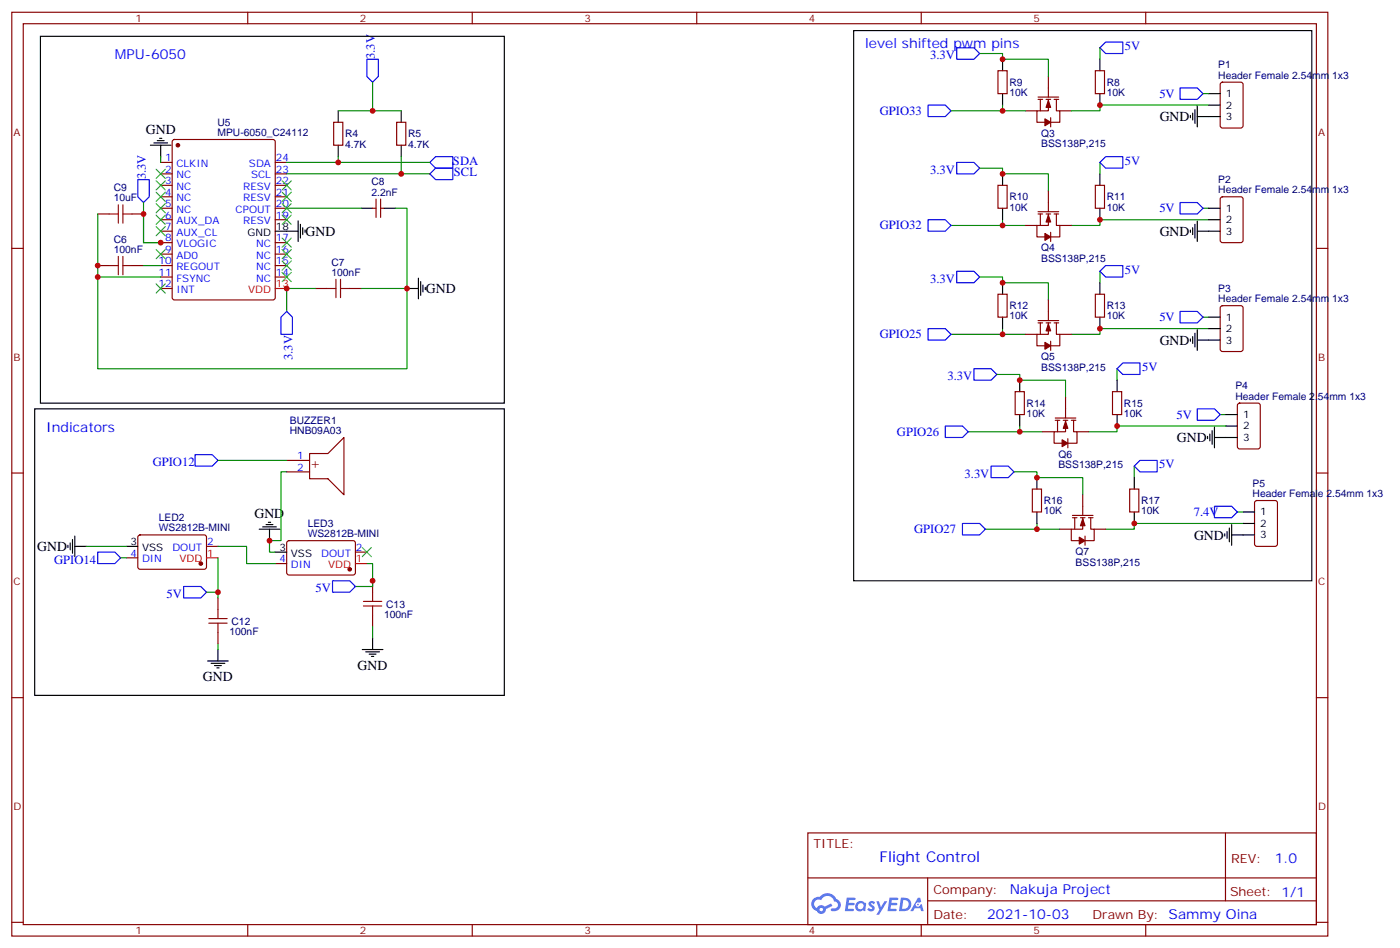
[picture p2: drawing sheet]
<svg xmlns="http://www.w3.org/2000/svg" width="431mm" height="292mm" viewBox="0 0 431 292" stroke-linecap="round" stroke-linejoin="round" font-family="sans-serif">
<g fill="none" stroke="#870000" stroke-width=".35">
<path d="M3.6 3.8h405.4v284.3h-405.4zM7.2 7.3h398.2v277.3h-398.2zM76.3 3.8v3.5M145.5 3.8v3.5M214.6 3.8v3.5M283.7 3.8v3.5M352.9 3.8v3.5M3.6 76.4h3.6M405.4 76.4h3.6M3.6 145.6h3.6M405.4 145.6h3.6M3.6 214.7h3.6"/>
<path d="M405.4 214.7h3.6M248.8 256.4h156.6v28.2h-156.6zM377.4 256.4v20.9M248.8 270.2h156.5M285.7 277.3h119.6M285.7 270.2v14.1M3.6 283.9h3.6M76.3 284.6v3.5M145.5 284.6v3.5M214.6 284.6v3.5M283.7 284.6v3.5M352.9 284.6v3.5"/>
<path d="M405.4 283.9h3.6"/>
</g>
<g fill="#5487ff">
<path d="M267.8 277.5a1.22 1.22 0 0 1 1.7 .3l-.4 .6a.47 .47 0 0 0-.3-.4 .47 .47 0 0 0-.5 .2l.2 .2a1.14 1.14 0 0 1 .7 1.7 1.14 1.14 0 0 1-1.9 0l-.2-.2 .5-.5 .7 .4a.29 .29 0 0 0 .4-.2 .29 .29 0 0 0-.3-.4 1.04 1.04 0 0 1-.6-1.7z"/>
<path d="M260.8 276.3h2.4l.3 .2-.1 .5h-1.9l-.1 .9h1.5l.4 .4-.4 .3h-1.6l-.2 1.1 1.8 .1 .1 .3-.1 .3h-2.7z"/>
<path d="M274 276.3h2.3l.3 .2-.1 .5h-1.8l-.1 .9h1.5l.3 .4-.4 .3h-1.6l-.1 1.1 1.7 .1 .2 .3-.2 .3h-2.6z"/>
<path d="M282.7 276.3h.7l.3 1.2-.6 .4a.69 .69 0 0 0-1 .2 .69 .69 0 0 0 .5 1 .69 .69 0 0 0 .8-.6l.5-.3 .6 2.2h-.8l-.2-.8h-1.8l-.5 .8h-.8z"/>
<path d="M269.9 277.4h.8l.6 1.8 1.1-1.8h.9l-2.6 4.2h-.8l.9-1.6z"/>
<path d="M277.5 276.3l-.6 4.1h1.3a2.11 2.11 0 0 0 2.5-2.1 2.11 2.11 0 0 0-2.5-2zM278.2 277a1.43 1.43 0 0 1 1.6 1.6 1.43 1.43 0 0 1-2 1.1z"/>
<path d="M263.8 277.9a1.54 1.54 0 0 0-.1 2.2 1.54 1.54 0 0 0 2.2 .1l.6 .2 .3-2.3-.6-.2a1.49 1.49 0 0 0-2.4 0zM264.1 278.9a.94 .94 0 0 1 1.8 0 .94 .94 0 0 1-1.8 0z"/>
<path d="M250.5 276.7a2.18 2.18 0 0 0 1.1 3.7 1.44 1.44 0 0 0 1.6 .9 1.44 1.44 0 0 0 1.2-1.5l2-1-.5-.7-1.9 .9a1.47 1.47 0 0 0-2.4 .5 1.39 1.39 0 0 1-.7-2 1.39 1.39 0 0 1 2-.4 2.12 2.12 0 0 1 2.2-1.3 2.12 2.12 0 0 1 1.9 1.7 1.14 1.14 0 0 1 1.1 1.4 1.14 1.14 0 0 1-1.7 .7 .43 .43 0 0 0-.5 .4 .43 .43 0 0 0 .4 .5 1.98 1.98 0 0 0 2.5-1.3 1.98 1.98 0 0 0-1.2-2.5 3.1 3.1 0 0 0-5.3-.7l-.9 .1zM252.4 280a.55 .55 0 0 1 1.1 0 .55 .55 0 0 1-1.1 0z"/>
<circle cx="282.7" cy="278.4" r=".26"/>
</g>
<g fill="none" stroke="#870000" stroke-width=".35">
<path d="M102.8 37.6h2.8v7.1h-2.8zM122.2 37.6h2.8v7.1h-2.8zM307.4 21.8h2.8v7h-2.8zM315.8 34.1h3.6M319.7 29.9h6.4M319.7 30.6h1.4M320.4 30.6v3.5M322.2 30.6h1.4M322.9 30.6v3.5h-3.5v3.5h2.4M322.9 23.5v6.4M323.6 36.2v2.9M324.7 30.6h1.4"/>
<path d="M325.4 30.6v3.5h1v3.5h-2.8M326.4 34.1h3.6M337.4 21.8h2.8v7h-2.8zM376 25.5l.5-.2h5.7l.6 .4 .1 13-.5 .6-5.9 .1-.6-.5-.1-12.9zM49.5 50h3.5M49.5 53.5h3.5M49.5 57h3.5M53.3 43.1l.4-.2h30.4l.6 .5 .1 48.2-.5 .7h-30.6l-.6-.4-.1-48.3zM84.8 50h3.5M84.8 53.5h3.5M84.8 57h3.5M307.4 57h2.8v7.1h-2.8z"/>
<path d="M322.9 58.8v6.4M337.4 57h2.8v7.1h-2.8zM30.1 65.9h3.5M40.7 65.9h3.5M49.5 60.6h3.5M49.5 64.1h3.5M49.5 67.6h3.5M49.5 71.2h3.5M49.5 74.7h3.5M49.5 78.2h3.5M84.8 60.6h3.5M84.8 64.1h3.5"/>
<path d="M84.8 67.6h3.5M84.8 74.7h3.5M84.8 78.2h3.5M114.8 64.1h1M115.8 61.3v5.6M117.2 64.1h1.1M117.2 61.3v5.6M315.8 69.4h3.6M319.7 65.9h1.4M319.7 65.2h6.4M320.4 65.9v3.5M322.2 65.9h1.4"/>
<path d="M322.9 65.9v3.5h-3.5v3.5h2.4M323.6 71.5v2.8M324.7 65.9h1.4M325.4 65.9v3.5h1v3.5h-2.8M326.4 69.4h3.6M376 60.8l.5-.2h5.7l.6 .4 .1 13-.5 .6-5.9 .1-.6-.5-.1-12.9zM30.1 81.7h3.5M40.7 81.7h3.5M49.5 81.7h3.5M49.5 85.3h3.5M49.5 88.8h3.5M84.8 81.7h3.5"/>
<path d="M84.8 85.3h3.5M97.1 88.8h3.5M107.7 88.8h3.5M307.4 90.6h2.8v7h-2.8zM319.7 98.7h6.4M319.7 99.4h1.4M320.4 99.4v3.5M322.2 99.4h1.4M322.9 99.4v3.5h-3.5v3.5h2.4M322.9 92.3v6.4M324.7 99.4h1.4M325.4 99.4v3.5h1v3.5h-2.8"/>
<path d="M337.4 90.6h2.8v7h-2.8zM376 94.3l.5-.2h5.7l.6 .4 .1 13-.5 .6-5.9 .1-.6-.5-.1-12.9zM315.8 102.9h3.6M323.6 105v2.8M326.4 102.9h3.6M95.4 139.6h5.6l4.9-4.9v17.6l-4.9-4.9h-5.6zM312.7 120.5h2.8v7.1h-2.8zM321.1 132.9h3.6M325 128.7h6.4M325 129.4h1.4M325.7 129.4v3.5M327.5 129.4h1.4"/>
<path d="M328.2 129.4v3.5h-3.5v3.5h2.4M328.2 122.3v6.4M328.9 135v2.8M330 129.4h1.4M330.7 129.4v3.5h1v3.5h-2.8M331.7 132.9h3.5M342.7 120.5h2.8v7.1h-2.8zM381.3 124.3l.5-.2h5.7l.6 .4 .1 13-.5 .6-5.9 .1-.6-.5-.1-12.9zM88.3 141.7h7.1M88.3 145.2h7.1M318 150.5h2.8v7.1h-2.8zM330.3 158.6h6.4"/>
<path d="M330.3 159.3h1.4M331 159.3v3.6M332.8 159.3h1.4M333.5 159.3v3.6h-3.5v3.5h2.4M333.5 152.3v6.3M335.2 159.3h1.5M336 159.3v3.6h1v3.5h-2.8M347.9 150.5h2.9v7.1h-2.9zM386.6 154.3l.5-.2h5.6l.7 .4 .1 13-.5 .6-5.9 .1-.6-.5-.1-12.9zM38.9 171.7h3.5M42.7 164.8l.4-.2 20.1 .1 .4 .6-.1 9.5-.6 .4h-20l-.5-.7v-9.2zM63.6 168.2h3.5"/>
<path d="M84.8 173.5h3.5M88.5 166.6l.5-.2 20 .1 .5 .6-.1 9.5-.6 .4-20.1-.1-.4-.6v-9.2zM109.5 169.9h3.5M114.8 178.8v3.5M326.4 162.9h3.6M334.2 165v2.8M337 162.9h3.5M67.1 184v3.6M67.1 194.6v3.6M114.8 189.3v3.6"/>
</g>
<g fill="#870000" stroke="#870000" stroke-width=".35">
<path d="M322.9 30.9l.7 2.2h-1.4z"/>
<path d="M321.8 36.6l1.8 1-1.8 1.1z"/>
<path d="M322.9 66.2l.7 2.1h-1.4z"/>
<path d="M321.8 71.9l1.8 1-1.8 1.1z"/>
<path d="M322.9 99.7l.7 2.1h-1.4z"/>
<path d="M321.8 105.4l1.8 1-1.8 1.1z"/>
<path d="M328.2 129.7l.7 2.1h-1.4z"/>
<path d="M327.1 135.4l1.8 1-1.8 1.1z"/>
<path d="M333.5 159.7l.7 2.1h-1.4z"/>
<path d="M332.4 165.3l1.8 1.1-1.8 1.1z"/>
<circle cx="54.8" cy="44.7" r=".53"/>
<circle cx="61.8" cy="173.5" r=".53"/>
<circle cx="107.7" cy="175.2" r=".53"/>
</g>
<path d="M84.8 88.8h3.5M63.6 171.7h3.5M109.5 173.5h3.5" fill="none" stroke="#f00" stroke-width=".35"/>
<g fill="none" stroke="#000" stroke-width=".35">
<path d="M12.5 11.2h142.8v112.9h-142.8zM262.9 9.4h141.1v169.4h-141.1zM308.8 18.2v3.6M338.8 18.2v3.6M104.2 34.1v3.5M123.6 34.1v3.5M308.8 28.8v3.5M338.8 28.8v3.5M366.6 35.5v.7M367.3 34.8v2.1M368.1 33.8v4.2M368.8 35.9h7"/>
<path d="M368.8 32.7v6.4M372.3 28.8h3.5M372.3 32.3h3.5M46.3 44.7h6.4M47.4 44h4.2M48.4 43.3h2.2M49.1 42.6h.7M49.5 44.7v3.5M104.2 44.7v3.5M123.6 44.7v3.5M308.8 53.5v3.5M338.8 53.5v3.5"/>
<path d="M84.8 71.2h7M91.8 68v6.3M92.5 69v4.3M93.2 70.1v2.1M93.9 70.8v.7M111.2 64.1h3.6M118.3 64.1h3.5M308.8 64.1v3.5M338.8 64.1v3.5M366.6 70.8v.7M367.3 70.1v2.1M368.1 69v4.3"/>
<path d="M368.8 71.2h7M368.8 68v6.3M372.3 64.1h3.5M372.3 67.6h3.5M125.3 88.8h3.6M128.9 85.6v6.4M129.6 86.7v4.2M130.3 87.7v2.2M131 88.4v.7M308.8 87v3.6M308.8 97.6v3.5M338.8 87v3.6"/>
<path d="M338.8 97.6v3.5M372.3 97.6h3.5M314.1 117v3.5M344.1 117v3.5M366.6 104.3v.7M367.3 103.6v2.1M368.1 102.6v4.2M368.8 101.5v6.3M368.8 104.7h7M372.3 101.1h3.5M10.7 125.8h144.6v88.2h-144.6zM314.1 127.6v3.5"/>
<path d="M344.1 127.6v3.5M371.9 134.3v.7M372.6 133.6v2.1M373.3 132.5v4.3M374.1 134.7h7M374.1 131.5v6.3M377.6 127.6h3.5M377.6 131.1h3.5M319.4 147v3.5M319.4 157.6v3.5M349.4 147v3.5M349.4 157.6v3.5"/>
<path d="M382.9 157.6h3.5M20.9 167.8v.7M21.6 167.1v2.1M22.3 166.1v4.2M23 168.2h3.6M23 165v6.3M38.9 168.2h3.5M79.8 162.9h6.4M80.9 162.2h4.2M82 161.5h2.1M82.7 160.8h.7M83 162.9v3.5"/>
<path d="M84.8 169.9h3.5M377.2 164.3v.7M377.9 163.6v2.1M378.6 162.5v4.3M379.3 164.6h7.1M379.3 161.5v6.3M382.9 161.1h3.5M67.1 199.9v3.5M111.6 199.9h6.3M114.8 196.4v3.5M64 203.4h6.3M65 204.2h4.3"/>
<path d="M66.1 204.9h2.1M66.8 205.6h.7M112.6 200.6h4.3M113.7 201.3h2.1M114.4 202h.7"/>
</g>
<g fill="none" stroke="#a10000" stroke-width=".35">
<path d="M33.6 65.9h2.8M36.4 63v5.7M36.4 78.9v5.7M37.9 63v5.7M37.9 78.9v5.7M37.9 65.9h2.8M33.6 81.7h2.8M37.9 81.7h2.8M100.6 88.8h2.9M103.5 86v5.6M104.9 88.8h2.8M104.9 86v5.6"/>
<path d="M64.3 191.8h5.7M64.3 190.4h5.7M67.1 187.6v2.8M67.1 191.8v2.8M111.9 186.5h5.7M111.9 185.1h5.7M114.8 182.3v2.8M114.8 186.5v2.8"/>
</g>
<g fill="none" stroke="#008700" stroke-width=".35">
<path d="M301.7 16.5h7.1v1.7h14.1v5.3M338.8 14.7v3.5M114.8 25.3v8.8h-10.6M114.8 34.1h8.8M292.9 34.1h15.9M308.8 32.3v1.8h7M370.5 28.8h1.8M372.3 32.3h-33.5v1.8h-8.8M49.5 48.2v1.8M88.3 50h44.1M88.3 53.5h44.1M104.2 48.2v1.8"/>
<path d="M123.6 48.2v5.3M301.7 51.8h7.1v1.7h14.1v5.3M338.8 50v3.5M30.1 65.9v47.6h95.2v-24.7h-14.1M44.2 62.3v12.4h5.3h-5.3v-8.8M88.3 64.1h22.9M121.8 64.1h3.5v24.7M292.9 69.4h15.9M308.8 67.6v1.8h7M370.5 64.1h1.8M372.3 67.6h-33.5v1.8h-8.8M30.1 85.3h19.4"/>
<path d="M44.2 81.7h5.3M97.1 88.8h-8.8v7M301.7 85.3h7.1v1.7h14.1v5.3M338.8 83.5v3.5M370.5 97.6h1.8M292.9 102.9h15.9M307 115.3h7.1v1.7h14.1v5.3M308.8 101.1v1.8h7M344.1 113.5v3.5M372.3 101.1h-33.5v1.8h-8.8M298.2 132.9h15.9M314.1 131.1v1.8h7"/>
<path d="M375.8 127.6h1.8M377.6 131.1h-33.5v1.8h-8.9M67.1 141.7h21.2M88.3 145.2h-1.8v21.2h-3.5v3.5h1.8M312.3 145.2h7.1v1.8h14.1v5.3M349.4 143.5v3.5M381.1 157.6h1.8M26.6 168.2h12.3M37.1 171.7h1.8M67.1 168.2h8.9v5.3h8.8M67.1 171.7v12.3M113 173.5h1.8v7h-5.3"/>
<path d="M303.5 162.9h15.9M319.4 161.1v1.8h7M382.9 161.1h-33.5v1.8h-8.9M63.6 182.3h3.5M67.1 198.2v1.7M114.8 192.9v3.5"/>
</g>
<g fill="none" stroke="#00f" stroke-width=".35">
<path d="M113 18.2h3.5v5.3l-1.7 1.8-1.8-1.8zM294.7 14.7h5.3l1.7 1.8-1.7 1.7h-5.3zM338.8 14.7l1.7-1.8h5.3v3.6h-5.3zM285.9 32.3h5.2l1.8 1.8-1.8 1.8h-5.2zM363.5 27.1h5.3l1.7 1.7-1.7 1.8h-5.3zM42.4 55.3h3.6v5.3l-1.8 1.7-1.8-1.7zM132.4 50l1.8-1.8h5.3v3.6h-5.3zM132.4 53.5l1.8-1.7h5.3v3.5h-5.3zM294.7 50h5.3l1.7 1.8-1.7 1.7h-5.3zM340.5 48.2h5.3v3.6h-5.3l-1.7-1.8zM285.9 67.6h5.2l1.8 1.8-1.8 1.8h-5.2zM363.5 62.3h5.3l1.7 1.8-1.7 1.8h-5.3z"/>
<path d="M88.3 95.8l1.8 1.8v5.3h-3.6v-5.3zM294.7 83.5h5.3l1.7 1.8-1.7 1.7h-5.3zM340.5 81.7h5.3v3.6h-5.3l-1.7-1.8zM363.5 95.8h5.3l1.7 1.8-1.7 1.8h-5.3zM285.9 101.1h5.2l1.8 1.8-1.8 1.8h-5.2zM300 113.5h5.3l1.7 1.8-1.7 1.7h-5.3zM345.8 111.7h5.3v3.6h-5.3l-1.7-1.8zM60.1 139.9h5.3l1.7 1.8-1.7 1.8h-5.3zM291.1 131.1h5.3l1.8 1.8-1.8 1.8h-5.3zM368.8 125.8h5.3l1.7 1.8-1.7 1.8h-5.3zM305.3 143.5h5.3l1.7 1.7-1.7 1.8h-5.3zM349.4 143.5l1.7-1.8h5.3v3.5h-5.3z"/>
<path d="M374.1 155.8h5.2l1.8 1.8-1.8 1.7h-5.2zM30.1 169.9h5.3l1.7 1.8-1.7 1.8h-5.3zM102.4 178.8h5.3l1.8 1.7-1.8 1.8h-5.3zM296.4 161.1h5.3l1.8 1.8-1.8 1.7h-5.3zM56.6 180.5h5.2l1.8 1.8-1.8 1.7h-5.2z"/>
</g>
<g fill="none" stroke="#3c3" stroke-width=".35">
<path d="M48.1 59.2l2.8 2.8M48.1 55.6l2.8 2.9M48.1 52.1l2.8 2.8M50.9 59.2l-2.8 2.8M50.9 55.6l-2.8 2.9M50.9 52.1l-2.8 2.8M86.9 55.6l2.8 2.9M86.9 59.2l2.8 2.8M89.7 55.6l-2.8 2.9M89.7 59.2l-2.8 2.8M48.1 76.8l2.8 2.8M48.1 69.7l2.8 2.9"/>
<path d="M48.1 66.2l2.8 2.8M48.1 62.7l2.8 2.8M50.9 76.8l-2.8 2.8M50.9 69.7l-2.8 2.9M50.9 66.2l-2.8 2.8M50.9 62.7l-2.8 2.8M86.9 62.7l2.8 2.8M86.9 66.2l2.8 2.8M86.9 73.3l2.8 2.8M86.9 76.8l2.8 2.8M89.7 62.7l-2.8 2.8M89.7 66.2l-2.8 2.8"/>
<path d="M89.7 73.3l-2.8 2.8M89.7 76.8l-2.8 2.8M48.1 87.4l2.8 2.8M50.9 87.4l-2.8 2.8M86.9 80.3l2.8 2.8M86.9 83.9l2.8 2.8M89.7 80.3l-2.8 2.8M89.7 83.9l-2.8 2.8M111.6 168.5l2.8 2.8M114.4 168.5l-2.8 2.8"/>
</g>
<g fill="#c00">
<circle cx="88.3" cy="88.8" r=".88"/>
<circle cx="49.5" cy="74.7" r=".88"/>
<circle cx="44.2" cy="65.9" r=".88"/>
<circle cx="114.8" cy="34.1" r=".88"/>
<circle cx="104.2" cy="50" r=".88"/>
<circle cx="123.6" cy="53.5" r=".88"/>
<circle cx="308.8" cy="18.2" r=".88"/>
<circle cx="308.8" cy="34.1" r=".88"/>
<circle cx="338.8" cy="32.3" r=".88"/>
<circle cx="338.8" cy="67.6" r=".88"/>
<circle cx="308.8" cy="69.4" r=".88"/>
<circle cx="308.8" cy="53.5" r=".88"/>
<circle cx="338.8" cy="101.1" r=".88"/>
<circle cx="308.8" cy="102.9" r=".88"/>
<circle cx="308.8" cy="87" r=".88"/>
<circle cx="344.1" cy="131.1" r=".88"/>
<circle cx="314.1" cy="132.9" r=".88"/>
<circle cx="314.1" cy="117" r=".88"/>
<circle cx="349.4" cy="161.1" r=".88"/>
<circle cx="319.4" cy="162.9" r=".88"/>
<circle cx="319.4" cy="147" r=".88"/>
<circle cx="30.1" cy="81.7" r=".88"/>
<circle cx="125.3" cy="88.8" r=".88"/>
<circle cx="67.1" cy="182.3" r=".88"/>
<circle cx="114.8" cy="178.8" r=".88"/>
<circle cx="83" cy="166.4" r=".88"/>
<circle cx="30.1" cy="85.3" r=".88"/>
</g>
<text font-size="4.6" fill="#00f" x="270.9" y="265.4">Flight Control</text>
<g font-size="4.2" fill="#00f">
<text x="266.5" y="14.7">level shifted pwm pins</text>
<text x="35.4" y="18.2">MPU-6050</text>
<text x="14.2" y="132.9">Indicators</text>
<text x="392.6" y="265.6">1.0</text>
<text x="311" y="275.2">Nakuja Project</text>
<text x="304.1" y="283">2021-10-03</text>
</g>
<g font-size="4.2">
<text x="44.9" y="41.4">GND</text>
<text x="357.2" y="37.3">GND</text>
<text x="94.1" y="72.5">GND</text>
<text x="357.2" y="72.6">GND</text>
<text x="131.2" y="90.2">GND</text>
<text x="357.2" y="106.1">GND</text>
<text x="362.5" y="136.1">GND</text>
<text x="78.4" y="159.5">GND</text>
<text x="367.8" y="166.1">GND</text>
<text x="11.5" y="169.6">GND</text>
<text x="62.5" y="209.6">GND</text>
<text x="110.1" y="206.1">GND</text>
</g>
<text font-size="4.2" fill="#800" x="95.4" y="144.1">+</text>
<g font-size="3.9" fill="#00f">
<text x="346.5" y="15.4">5V</text>
<text x="115.5" y="18.2" transform="rotate(-90 115.5 18.2)">3.3V</text>
<text x="286.5" y="18.2">3.3V</text>
<text x="271" y="35.3">GPIO33</text>
<text x="357.1" y="30.1">5V</text>
<text x="139.5" y="50.7">SDA</text>
<text x="286.5" y="53.5">3.3V</text>
<text x="346.5" y="50.7">5V</text>
<text x="44.9" y="55.2" transform="rotate(-90 44.9 55.2)">3.3V</text>
<text x="139.8" y="54.2">SCL</text>
<text x="357.1" y="65.3">5V</text>
<text x="271" y="70.6">GPIO32</text>
<text x="286.5" y="87">3.3V</text>
<text x="346.5" y="84.2">5V</text>
<text x="357.1" y="98.8">5V</text>
<text x="271" y="104.1">GPIO25</text>
<text x="90.1" y="110.9" transform="rotate(-90 90.1 110.9)">3.3V</text>
<text x="291.8" y="117">3.3V</text>
<text x="351.8" y="114.2">5V</text>
<text x="362.4" y="128.8">5V</text>
<text x="276.3" y="134.1">GPIO26</text>
<text x="47" y="143.5">GPIO12</text>
<text x="297.1" y="147">3.3V</text>
<text x="357.1" y="144.2">5V</text>
<text x="367.7" y="158.8">7.4V</text>
<text x="281.6" y="164.1">GPIO27</text>
<text x="16.7" y="173.5">GPIO14</text>
<text x="51.3" y="184">5V</text>
<text x="97.1" y="182.3">5V</text>
</g>
<g font-size="3.9" fill="#800">
<text x="250.6" y="260.9">TITLE:</text>
<text x="379.2" y="265.6">REV:</text>
<text x="287.5" y="275.1">Company:</text>
<text x="378.9" y="275.8">Sheet: 1/1</text>
<text x="287.5" y="282.8">Date:</text>
<text x="336.5" y="282.9">Drawn By: Sammy Oina</text>
</g>
<g font-size="3.2" fill="#800">
<text x="41.7" y="6.8">1</text>
<text x="110.9" y="6.8">2</text>
<text x="180" y="6.8">3</text>
<text x="249.2" y="6.8">4</text>
<text x="318.3" y="6.8">5</text>
<text x="4.2" y="41.9">A</text>
<text x="406" y="41.9">A</text>
<text x="4.2" y="111">B</text>
<text x="406" y="111">B</text>
<text x="4.2" y="180.2">C</text>
<text x="406" y="180.2">C</text>
<text x="4.2" y="249.3">D</text>
<text x="406" y="249.3">D</text>
<text x="41.7" y="287.6">1</text>
<text x="110.9" y="287.6">2</text>
<text x="180" y="287.6">3</text>
<text x="249.2" y="287.6">4</text>
<text x="318.3" y="287.6">5</text>
</g>
<g font-size="3.2" fill="#000080">
<text x="375.2" y="21.1">P1</text>
<text x="310.9" y="29.5">10K</text>
<text x="310.9" y="26.4">R9</text>
<text x="340.9" y="29.5">10K</text>
<text x="340.9" y="26.4">R8</text>
<text x="375.2" y="24.2">Header Female 2.54mm 1x3</text>
<text x="67" y="41.9">MPU-6050_C24112</text>
<text x="67" y="38.8">U5</text>
<text x="106.3" y="45.4">4.7K</text>
<text x="106.3" y="42.2">R4</text>
<text x="125.7" y="45.4">4.7K</text>
<text x="125.7" y="42.2">R5</text>
<text x="320.7" y="45.3">BSS138P,215</text>
<text x="320.7" y="42.1">Q3</text>
<text x="35" y="58.8">C9</text>
<text x="114.4" y="57">C8</text>
<text x="375.2" y="59.5">Header Female 2.54mm 1x3</text>
<text x="375.2" y="56.3">P2</text>
<text x="35" y="62">10uF</text>
<text x="114.4" y="60.2">2.2nF</text>
<text x="310.9" y="64.8">10K</text>
<text x="310.9" y="61.6">R10</text>
<text x="340.9" y="64.8">10K</text>
<text x="340.9" y="61.6">R11</text>
<text x="35" y="74.7">C6</text>
<text x="35" y="77.9">100nF</text>
<text x="320.7" y="77.4">Q4</text>
<text x="102.1" y="81.7">C7</text>
<text x="320.7" y="80.6">BSS138P,215</text>
<text x="102.1" y="84.9">100nF</text>
<text x="375.2" y="89.9">P3</text>
<text x="310.9" y="95.1">R12</text>
<text x="340.9" y="95.1">R13</text>
<text x="375.2" y="93">Header Female 2.54mm 1x3</text>
<text x="310.9" y="98.3">10K</text>
<text x="340.9" y="98.3">10K</text>
<text x="320.7" y="110.9">Q5</text>
<text x="320.7" y="114.1">BSS138P,215</text>
<text x="380.5" y="119.8">P4</text>
<text x="316.2" y="125.1">R14</text>
<text x="346.2" y="125.1">R15</text>
<text x="380.5" y="123">Header Female 2.54mm 1x3</text>
<text x="89.3" y="130.4">BUZZER1</text>
<text x="316.2" y="128.3">10K</text>
<text x="346.2" y="128.3">10K</text>
<text x="89.3" y="133.6">HNB09A03</text>
<text x="326" y="140.9">Q6</text>
<text x="326" y="144.1">BSS138P,215</text>
<text x="385.8" y="149.8">P5</text>
<text x="321.5" y="155.1">R16</text>
<text x="351.5" y="155.1">R17</text>
<text x="385.8" y="153">Header Female 2.54mm 1x3</text>
<text x="48.9" y="160.4">LED2</text>
<text x="321.5" y="158.3">10K</text>
<text x="351.5" y="158.3">10K</text>
<text x="48.9" y="163.6">WS2812B-MINI</text>
<text x="94.8" y="165.3">WS2812B-MINI</text>
<text x="94.8" y="162.2">LED3</text>
<text x="331.3" y="170.8">Q7</text>
<text x="331.3" y="174.1">BSS138P,215</text>
<text x="118.3" y="190.2">100nF</text>
<text x="118.9" y="187.1">C13</text>
<text x="70.7" y="195.5">100nF</text>
<text x="71.3" y="192.4">C12</text>
</g>
<g font-size="3.2">
<text x="377.6" y="29.9">1</text>
<text x="377.6" y="33.4">2</text>
<text x="377.6" y="36.9">3</text>
<text x="377.6" y="65.2">1</text>
<text x="84.9" y="70.8">18</text>
<text x="377.6" y="68.7">2</text>
<text x="76.2" y="72.6">GND</text>
<text x="377.6" y="72.2">3</text>
<text x="377.6" y="98.7">1</text>
<text x="377.6" y="102.2">2</text>
<text x="377.6" y="105.7">3</text>
<text x="382.9" y="128.7">1</text>
<text x="382.9" y="132.2">2</text>
<text x="382.9" y="135.7">3</text>
<text x="388.2" y="158.6">1</text>
<text x="40.2" y="167.8">3</text>
<text x="388.2" y="162.2">2</text>
<text x="388.2" y="165.7">3</text>
<text x="43.7" y="169.6">VSS</text>
<text x="86.1" y="169.6">3</text>
<text x="89.6" y="171.3">VSS</text>
</g>
<g font-size="3.2" fill="#00f">
<text x="50.8" y="49.6">1</text>
<text x="50.8" y="53.2">2</text>
<text x="54.3" y="51.4">CLKIN</text>
<text x="76.7" y="51.4">SDA</text>
<text x="84.9" y="53.2">23</text>
<text x="84.9" y="49.6">24</text>
<text x="50.8" y="56.7">3</text>
<text x="54.3" y="54.9">NC</text>
<text x="54.3" y="58.5">NC</text>
<text x="74.9" y="58.5">RESV</text>
<text x="77.3" y="54.9">SCL</text>
<text x="84.9" y="56.7">22</text>
<text x="50.8" y="60.2">4</text>
<text x="50.8" y="63.7">5</text>
<text x="54.3" y="62">NC</text>
<text x="54.3" y="65.5">NC</text>
<text x="72.6" y="65.5">CPOUT</text>
<text x="74.9" y="62">RESV</text>
<text x="84.9" y="63.7">20</text>
<text x="84.9" y="60.2">21</text>
<text x="50.8" y="67.3">6</text>
<text x="50.8" y="70.8">7</text>
<text x="54.3" y="69">AUX_DA</text>
<text x="74.9" y="69">RESV</text>
<text x="84.9" y="67.3">19</text>
<text x="50.8" y="74.3">8</text>
<text x="50.8" y="77.9">9</text>
<text x="54.3" y="72.6">AUX_CL</text>
<text x="54.3" y="76.1">VLOGIC</text>
<text x="78.9" y="76.1">NC</text>
<text x="84.9" y="77.9">16</text>
<text x="84.9" y="74.3">17</text>
<text x="48.8" y="81.4">10</text>
<text x="54.3" y="79.6">AD0</text>
<text x="54.3" y="83.1">REGOUT</text>
<text x="78.9" y="83.1">NC</text>
<text x="78.9" y="79.6">NC</text>
<text x="84.9" y="81.4">15</text>
<text x="48.8" y="84.9">11</text>
<text x="48.8" y="88.4">12</text>
<text x="54.3" y="86.7">FSYNC</text>
<text x="78.9" y="86.7">NC</text>
<text x="84.9" y="84.9">14</text>
<text x="54.3" y="90.2">INT</text>
<text x="91.6" y="141.4">1</text>
<text x="91.6" y="144.9">2</text>
<text x="63.8" y="167.8">2</text>
<text x="40.2" y="171.3">4</text>
<text x="43.7" y="173.1">DIN</text>
<text x="53.1" y="169.6">DOUT</text>
<text x="86.1" y="173.1">4</text>
<text x="98.9" y="171.3">DOUT</text>
<text x="109.6" y="169.6">2</text>
<text x="89.6" y="174.9">DIN</text>
</g>
<g font-size="3.2" fill="#f00">
<text x="84.9" y="88.4">13</text>
<text x="76.4" y="90.2">VDD</text>
<text x="55.2" y="173.1">VDD</text>
<text x="63.8" y="171.3">1</text>
<text x="109.6" y="173.1">1</text>
<text x="101.1" y="174.9">VDD</text>
</g>
</svg>
